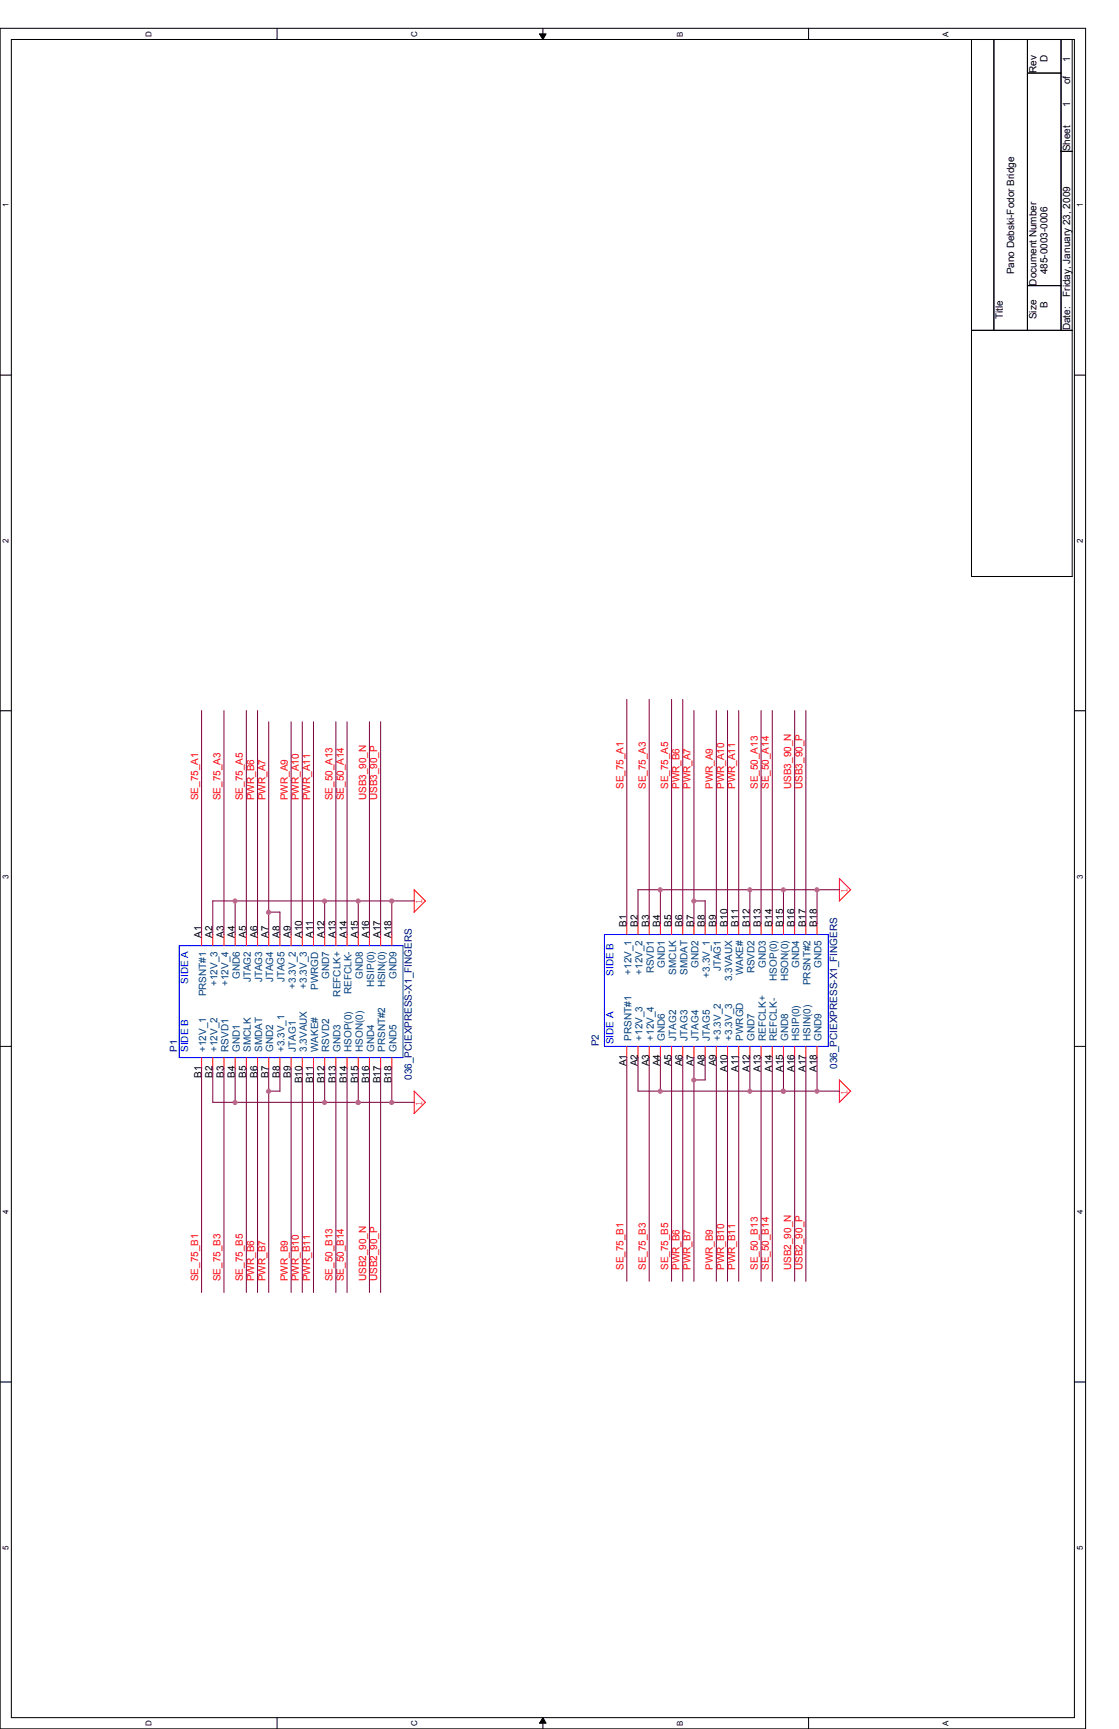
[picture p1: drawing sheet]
<svg xmlns="http://www.w3.org/2000/svg" width="279mm" height="432mm" viewBox="0 0 279 432" stroke-linecap="round" stroke-linejoin="round" font-family="sans-serif">
<path d="M0 7.1h271.1v424.7h-271.1zM2.8 9.9h265.5v419.1h-265.5z" fill="none" stroke="#000" stroke-width=".25"/>
<g fill="#fff">
<path d="M.3 386h2.3v1.1h-2.3z"/>
<path d="M268.6 386h2.2v1.1h-2.2z"/>
</g>
<path d="M0 345.1h2.8M268.3 345.1h2.8" fill="none" stroke="#000" stroke-width=".25"/>
<g fill="#fff">
<path d="M.3 302.1h2.3v1.1h-2.3z"/>
<path d="M268.6 302.1h2.2v1.1h-2.2z"/>
</g>
<path d="M0 261.3h2.8M268.3 261.3h2.8" fill="none" stroke="#000" stroke-width=".25"/>
<g fill="#fff">
<path d="M.3 218.3h2.3v1.1h-2.3z"/>
<path d="M268.6 218.3h2.2v1.1h-2.2z"/>
</g>
<path d="M0 177.5h2.8M268.3 177.5h2.8" fill="none" stroke="#000" stroke-width=".25"/>
<g fill="#fff">
<path d="M.3 134.5h2.3v1.1h-2.3z"/>
<path d="M268.6 134.5h2.2v1.1h-2.2z"/>
</g>
<path d="M0 93.7h2.8M268.3 93.7h2.8" fill="none" stroke="#000" stroke-width=".25"/>
<g fill="#fff">
<path d="M.3 50.7h2.3v1.1h-2.3z"/>
<path d="M268.6 50.7h2.2v1.1h-2.2z"/>
<path d="M36 429.6h2.2v1.4h-2.2z"/>
<path d="M36 7.7h2.2v1.4h-2.2z"/>
<path d="M102.3 429.6h2.3v1.4h-2.3z"/>
<path d="M102.3 7.7h2.3v1.4h-2.3z"/>
</g>
<path d="M69.2 7.1v2.8M69.2 429v2.8" fill="none" stroke="#000" stroke-width=".25"/>
<g fill="#fff">
<path d="M168.7 429.7h2.2v1.3h-2.2z"/>
<path d="M168.7 7.8h2.2v1.3h-2.2z"/>
</g>
<path d="M134.7 8.5h1.7l-.8 1.4zM135.6 7.1v2.8M135.6 429l.8 1.4h-1.7zM135.6 429v2.8" fill="none" stroke="#000" stroke-width=".25"/>
<path d="M134.7 8.5h1.7l-.8 1.4zM135.6 429l.8 1.4h-1.7z" fill="#000"/>
<g fill="#fff">
<path d="M235 429.7h2.3v1.3h-2.3z"/>
<path d="M235 7.8h2.3v1.3h-2.3z"/>
</g>
<path d="M201.9 7.1v2.8M242.6 9.9h25.1v134.1h-25.1zM248.2 9.9v72.6M256.5 9.9v72.6M256.5 18.2h8.4M264.9 9.9v72.6M264.9 37.8h2.8M256.5 71.3h8.4M242.6 82.5h25.1M201.9 429v2.8" fill="none" stroke="#000" stroke-width=".25"/>
<g fill="none" stroke="#f00" stroke-width=".25">
<path d="M209.6 219.4v5.6M209.6 219.4l2.8 2.9M50.3 233.4v2.8M53.1 233.4v2.8M55.9 233.4v2.8M58.7 233.4v2.8M61.5 233.4v2.8M64.3 233.4v2.8M67.1 233.4v2.8M69.9 233.4v2.8M72.7 233.4v2.8M75.5 233.4v2.8"/>
<path d="M78.3 233.4v2.8M81.1 233.4v2.8M83.9 233.4v2.8M86.7 233.4v2.8M89.5 233.4v2.8M92.2 233.4v2.8M95 233.4v2.8M97.8 233.4v2.8M103.4 222.2v5.6M103.4 222.2l2.9 2.8-2.9 2.8M156.5 230.6v2.8M159.3 230.6v2.8"/>
<path d="M162.1 230.6v2.8M164.9 230.6v2.8M167.7 230.6v2.8M170.5 230.6v2.8M173.3 230.6v2.8M176.1 230.6v2.8M178.9 230.6v2.8M181.7 230.6v2.8M184.4 230.6v2.8M187.2 230.6v2.8M190 230.6v2.8M192.8 230.6v2.8"/>
<path d="M195.6 230.6v2.8M198.4 230.6v2.8M201.2 230.6v2.8M204 230.6v2.8M212.4 222.2l-2.9 2.8M50.3 264.1v2.8M53.1 264.1v2.8M55.9 264.1v2.8M58.7 264.1v2.8M61.5 264.1v2.8M64.3 264.1v2.8M67.1 264.1v2.8"/>
<path d="M69.9 264.1v2.8M72.7 264.1v2.8M75.5 264.1v2.8M78.3 264.1v2.8M81.1 264.1v2.8M83.9 264.1v2.8M86.7 264.1v2.8M89.5 264.1v2.8M92.2 264.1v2.8M95 264.1v2.8M97.8 264.1v2.8M106.2 275.3l-2.8 2.8"/>
<path d="M106.3 275.3l-2.9-2.8v5.6M156.5 261.3v2.8M159.3 261.3v2.8M162.1 261.3v2.8M164.9 261.3v2.8M167.7 261.3v2.8M170.5 261.3v2.8M173.3 261.3v2.8M176.1 261.3v2.8M178.9 261.3v2.8M181.7 261.3v2.8M184.4 261.3v2.8"/>
<path d="M187.2 261.3v2.8M190 261.3v2.8M192.8 261.3v2.8M195.6 261.3v2.8M198.4 261.3v2.8M201.2 261.3v2.8M204 261.3v2.8M209.6 269.7v5.6M209.6 269.7l2.8 2.8M212.4 272.5l-2.9 2.8"/>
</g>
<path d="M44.7 236.2h55.9v27.9h-55.9zM150.9 233.4h55.9v27.9h-55.9z" fill="none" stroke="#00f" stroke-width=".25"/>
<g fill="none" stroke="#800040" stroke-width=".25">
<path d="M50.3 177.5v55.9M55.9 177.5v55.9M61.5 177.5v55.9M64.3 177.5v55.9M156.5 174.7v55.9M162.1 174.7v55.9M167.7 174.7v55.9M170.5 174.7v55.9M173.3 177.5v53.1M178.9 177.5v53.1M181.7 177.5v53.1M184.4 177.5v53.1"/>
<path d="M190 177.5v53.1M192.8 177.5v53.1M198.4 177.5v53.1M201.2 177.5v53.1M67.1 180.3v53.1M72.7 180.3v53.1M75.5 180.3v53.1M78.3 180.3v53.1M83.9 180.3v53.1M86.7 180.3v53.1M92.2 180.3v53.1M95 180.3v53.1"/>
<path d="M53.1 225v8.4M53.1 225h50.4M58.7 225v8.4M67.1 227.8h2.8v5.6M81.1 225v8.4M89.5 225v8.4M97.8 225v8.4M159.3 222.2v8.4M159.3 222.2h50.3M164.9 222.2v8.4M173.3 225h2.8M176.1 225v5.6"/>
<path d="M187.2 222.2v8.4M195.6 222.2v8.4M204 222.2v8.4M50.3 266.9v55.9M53.1 266.9v8.4h50.4M55.9 266.9v55.9M58.7 266.9v8.4M61.5 266.9v55.9M64.3 266.9v55.9M67.1 272.5h2.8M67.1 266.9v55.9M69.9 266.9v5.6"/>
<path d="M72.7 266.9v55.9M75.5 266.9v55.9M78.3 266.9v55.9M81.1 266.9v8.4M83.9 266.9v55.9M86.7 266.9v55.9M89.5 266.9v8.4M92.2 266.9v55.9M95 266.9v55.9M97.8 266.9v8.4M156.5 264.1v55.9M159.3 264.1v8.4h50.3"/>
<path d="M162.1 264.1v55.9M164.9 264.1v8.4M167.7 264.1v55.9M170.5 264.1v55.9M173.3 264.1v55.9M176.1 264.1v5.6h-2.8M178.9 264.1v55.9M181.7 264.1v55.9M184.4 264.1v55.9M187.2 264.1v8.4M190 264.1v55.9M192.8 264.1v55.9"/>
<path d="M195.6 264.1v8.4M198.4 264.1v55.9M201.2 264.1v55.9M204 264.1v8.4"/>
</g>
<circle cx="89.4" cy="225" r=".54" fill="#f0f"/>
<circle cx="89.4" cy="225" r=".54" fill="none" stroke="#f0f" stroke-width=".25"/>
<circle cx="58.7" cy="225" r=".54" fill="#f0f"/>
<circle cx="58.7" cy="225" r=".54" fill="none" stroke="#f0f" stroke-width=".25"/>
<circle cx="81" cy="225" r=".54" fill="#f0f"/>
<circle cx="81" cy="225" r=".54" fill="none" stroke="#f0f" stroke-width=".25"/>
<circle cx="97.8" cy="225" r=".54" fill="#f0f"/>
<circle cx="97.8" cy="225" r=".54" fill="none" stroke="#f0f" stroke-width=".25"/>
<circle cx="89.4" cy="275.3" r=".54" fill="#f0f"/>
<circle cx="89.4" cy="275.3" r=".54" fill="none" stroke="#f0f" stroke-width=".25"/>
<circle cx="97.8" cy="275.3" r=".54" fill="#f0f"/>
<circle cx="97.8" cy="275.3" r=".54" fill="none" stroke="#f0f" stroke-width=".25"/>
<circle cx="89.4" cy="275.3" r=".54" fill="#f0f"/>
<circle cx="89.4" cy="275.3" r=".54" fill="none" stroke="#f0f" stroke-width=".25"/>
<circle cx="81" cy="275.3" r=".54" fill="#f0f"/>
<circle cx="81" cy="275.3" r=".54" fill="none" stroke="#f0f" stroke-width=".25"/>
<circle cx="58.7" cy="275.3" r=".54" fill="#f0f"/>
<circle cx="58.7" cy="275.3" r=".54" fill="none" stroke="#f0f" stroke-width=".25"/>
<circle cx="67.1" cy="272.5" r=".54" fill="#f0f"/>
<circle cx="67.1" cy="272.5" r=".54" fill="none" stroke="#f0f" stroke-width=".25"/>
<circle cx="67.1" cy="227.8" r=".54" fill="#f0f"/>
<circle cx="67.1" cy="227.8" r=".54" fill="none" stroke="#f0f" stroke-width=".25"/>
<circle cx="164.9" cy="272.5" r=".54" fill="#f0f"/>
<circle cx="164.9" cy="272.5" r=".54" fill="none" stroke="#f0f" stroke-width=".25"/>
<circle cx="195.6" cy="272.5" r=".54" fill="#f0f"/>
<circle cx="195.6" cy="272.5" r=".54" fill="none" stroke="#f0f" stroke-width=".25"/>
<circle cx="187.2" cy="272.5" r=".54" fill="#f0f"/>
<circle cx="187.2" cy="272.5" r=".54" fill="none" stroke="#f0f" stroke-width=".25"/>
<circle cx="173.2" cy="269.7" r=".54" fill="#f0f"/>
<circle cx="173.2" cy="269.7" r=".54" fill="none" stroke="#f0f" stroke-width=".25"/>
<circle cx="195.6" cy="222.2" r=".54" fill="#f0f"/>
<circle cx="195.6" cy="222.2" r=".54" fill="none" stroke="#f0f" stroke-width=".25"/>
<circle cx="173.2" cy="225" r=".54" fill="#f0f"/>
<circle cx="173.2" cy="225" r=".54" fill="none" stroke="#f0f" stroke-width=".25"/>
<circle cx="187.2" cy="222.2" r=".54" fill="#f0f"/>
<circle cx="187.2" cy="222.2" r=".54" fill="none" stroke="#f0f" stroke-width=".25"/>
<circle cx="164.9" cy="222.2" r=".54" fill="#f0f"/>
<circle cx="164.9" cy="222.2" r=".54" fill="none" stroke="#f0f" stroke-width=".25"/>
<circle cx="195.6" cy="272.5" r=".54" fill="#f0f"/>
<circle cx="195.6" cy="272.5" r=".54" fill="none" stroke="#f0f" stroke-width=".25"/>
<circle cx="204" cy="272.5" r=".54" fill="#f0f"/>
<circle cx="204" cy="272.5" r=".54" fill="none" stroke="#f0f" stroke-width=".25"/>
<circle cx="204" cy="222.2" r=".54" fill="#f0f"/>
<circle cx="204" cy="222.2" r=".54" fill="none" stroke="#f0f" stroke-width=".25"/>
<g font-size="2.5">
<text x="261.6" y="15.5" transform="rotate(-90 261.6 15.5)">D</text>
<text x="267.2" y="15.5" transform="rotate(-90 267.2 15.5)">1</text>
<text x="258.8" y="18.2" transform="rotate(-90 258.8 18.2)">Rev</text>
<text x="267.2" y="21" transform="rotate(-90 267.2 21)">of</text>
<text x="267.2" y="26.6" transform="rotate(-90 267.2 26.6)">1</text>
<text x="267.2" y="37.8" transform="rotate(-90 267.2 37.8)">Sheet</text>
<text x="253.2" y="68.5" transform="rotate(-90 253.2 68.5)">Pano Debski-Fodor Bridge</text>
<text x="258.8" y="71.3" transform="rotate(-90 258.8 71.3)">Document Number</text>
<text x="261.6" y="68.5" transform="rotate(-90 261.6 68.5)">485-0003-0006</text>
<text x="261.6" y="76.9" transform="rotate(-90 261.6 76.9)">B</text>
<text x="267.2" y="74.1" transform="rotate(-90 267.2 74.1)">Friday, January 23, 2009</text>
<text x="250.4" y="79.7" transform="rotate(-90 250.4 79.7)">Title</text>
<text x="258.8" y="79.7" transform="rotate(-90 258.8 79.7)">Size</text>
<text x="267.2" y="82.5" transform="rotate(-90 267.2 82.5)">Date:</text>
<text x="156.5" y="231.4" transform="rotate(-90 156.5 231.4)">B1</text>
<text x="159.3" y="231.4" transform="rotate(-90 159.3 231.4)">B2</text>
<text x="162.1" y="231.4" transform="rotate(-90 162.1 231.4)">B3</text>
<text x="164.8" y="231.4" transform="rotate(-90 164.8 231.4)">B4</text>
<text x="167.6" y="231.4" transform="rotate(-90 167.6 231.4)">B5</text>
<text x="170.4" y="231.4" transform="rotate(-90 170.4 231.4)">B6</text>
<text x="173.2" y="231.4" transform="rotate(-90 173.2 231.4)">B7</text>
<text x="176" y="231.4" transform="rotate(-90 176 231.4)">B8</text>
<text x="178.8" y="231.4" transform="rotate(-90 178.8 231.4)">B9</text>
<text x="181.6" y="231.4" transform="rotate(-90 181.6 231.4)">B10</text>
<text x="184.4" y="231.4" transform="rotate(-90 184.4 231.4)">B11</text>
<text x="187.2" y="231.4" transform="rotate(-90 187.2 231.4)">B12</text>
<text x="190" y="231.4" transform="rotate(-90 190 231.4)">B13</text>
<text x="192.8" y="231.4" transform="rotate(-90 192.8 231.4)">B14</text>
<text x="195.6" y="231.4" transform="rotate(-90 195.6 231.4)">B15</text>
<text x="198.4" y="231.4" transform="rotate(-90 198.4 231.4)">B16</text>
<text x="201.2" y="231.4" transform="rotate(-90 201.2 231.4)">B17</text>
<text x="204" y="231.4" transform="rotate(-90 204 231.4)">B18</text>
<text x="50.3" y="234.2" transform="rotate(-90 50.3 234.2)">A1</text>
<text x="53.1" y="234.2" transform="rotate(-90 53.1 234.2)">A2</text>
<text x="55.9" y="234.2" transform="rotate(-90 55.9 234.2)">A3</text>
<text x="58.7" y="234.2" transform="rotate(-90 58.7 234.2)">A4</text>
<text x="61.5" y="234.2" transform="rotate(-90 61.5 234.2)">A5</text>
<text x="64.3" y="234.2" transform="rotate(-90 64.3 234.2)">A6</text>
<text x="67.1" y="234.2" transform="rotate(-90 67.1 234.2)">A7</text>
<text x="69.8" y="234.2" transform="rotate(-90 69.8 234.2)">A8</text>
<text x="72.6" y="234.2" transform="rotate(-90 72.6 234.2)">A9</text>
<text x="75.4" y="234.2" transform="rotate(-90 75.4 234.2)">A10</text>
<text x="78.2" y="234.2" transform="rotate(-90 78.2 234.2)">A11</text>
<text x="81" y="234.2" transform="rotate(-90 81 234.2)">A12</text>
<text x="83.8" y="234.2" transform="rotate(-90 83.8 234.2)">A13</text>
<text x="86.6" y="234.2" transform="rotate(-90 86.6 234.2)">A14</text>
<text x="89.4" y="234.2" transform="rotate(-90 89.4 234.2)">A15</text>
<text x="92.2" y="234.2" transform="rotate(-90 92.2 234.2)">A16</text>
<text x="95" y="234.2" transform="rotate(-90 95 234.2)">A17</text>
<text x="97.8" y="234.2" transform="rotate(-90 97.8 234.2)">A18</text>
<text x="50.3" y="269.1" transform="rotate(-90 50.3 269.1)">B1</text>
<text x="53.1" y="269.1" transform="rotate(-90 53.1 269.1)">B2</text>
<text x="55.9" y="269.1" transform="rotate(-90 55.9 269.1)">B3</text>
<text x="58.7" y="269.1" transform="rotate(-90 58.7 269.1)">B4</text>
<text x="61.5" y="269.1" transform="rotate(-90 61.5 269.1)">B5</text>
<text x="64.3" y="269.1" transform="rotate(-90 64.3 269.1)">B6</text>
<text x="67.1" y="269.1" transform="rotate(-90 67.1 269.1)">B7</text>
<text x="69.8" y="269.1" transform="rotate(-90 69.8 269.1)">B8</text>
<text x="72.6" y="269.1" transform="rotate(-90 72.6 269.1)">B9</text>
<text x="156.5" y="266.3" transform="rotate(-90 156.5 266.3)">A1</text>
<text x="159.3" y="266.3" transform="rotate(-90 159.3 266.3)">A2</text>
<text x="162.1" y="266.3" transform="rotate(-90 162.1 266.3)">A3</text>
<text x="164.8" y="266.3" transform="rotate(-90 164.8 266.3)">A4</text>
<text x="167.6" y="266.3" transform="rotate(-90 167.6 266.3)">A5</text>
<text x="170.4" y="266.3" transform="rotate(-90 170.4 266.3)">A6</text>
<text x="173.2" y="266.3" transform="rotate(-90 173.2 266.3)">A7</text>
<text x="176" y="266.3" transform="rotate(-90 176 266.3)">A8</text>
<text x="178.8" y="266.3" transform="rotate(-90 178.8 266.3)">A9</text>
<text x="181.6" y="267.7" transform="rotate(-90 181.6 267.7)">A10</text>
<text x="184.4" y="267.7" transform="rotate(-90 184.4 267.7)">A11</text>
<text x="187.2" y="267.7" transform="rotate(-90 187.2 267.7)">A12</text>
<text x="190" y="267.7" transform="rotate(-90 190 267.7)">A13</text>
<text x="192.8" y="267.7" transform="rotate(-90 192.8 267.7)">A14</text>
<text x="195.6" y="267.7" transform="rotate(-90 195.6 267.7)">A15</text>
<text x="198.4" y="267.7" transform="rotate(-90 198.4 267.7)">A16</text>
<text x="201.2" y="267.7" transform="rotate(-90 201.2 267.7)">A17</text>
<text x="204" y="267.7" transform="rotate(-90 204 267.7)">A18</text>
<text x="75.4" y="270.5" transform="rotate(-90 75.4 270.5)">B10</text>
<text x="78.2" y="270.5" transform="rotate(-90 78.2 270.5)">B11</text>
<text x="81" y="270.5" transform="rotate(-90 81 270.5)">B12</text>
<text x="83.8" y="270.5" transform="rotate(-90 83.8 270.5)">B13</text>
<text x="86.6" y="270.5" transform="rotate(-90 86.6 270.5)">B14</text>
<text x="89.4" y="270.5" transform="rotate(-90 89.4 270.5)">B15</text>
<text x="92.2" y="270.5" transform="rotate(-90 92.2 270.5)">B16</text>
<text x="95" y="270.5" transform="rotate(-90 95 270.5)">B17</text>
<text x="97.8" y="270.5" transform="rotate(-90 97.8 270.5)">B18</text>
</g>
<g font-size="2.5" fill="#f00">
<text x="155.7" y="197.1" transform="rotate(-90 155.7 197.1)">SE_75_A1</text>
<text x="161.2" y="197.1" transform="rotate(-90 161.2 197.1)">SE_75_A3</text>
<text x="166.8" y="197.1" transform="rotate(-90 166.8 197.1)">SE_75_A5</text>
<text x="169.6" y="197.1" transform="rotate(-90 169.6 197.1)">PWR_B6</text>
<text x="172.4" y="197.1" transform="rotate(-90 172.4 197.1)">PWR_A7</text>
<text x="178" y="197.1" transform="rotate(-90 178 197.1)">PWR_A9</text>
<text x="180.8" y="197.1" transform="rotate(-90 180.8 197.1)">PWR_A10</text>
<text x="183.6" y="197.1" transform="rotate(-90 183.6 197.1)">PWR_A11</text>
<text x="189.2" y="197.1" transform="rotate(-90 189.2 197.1)">SE_50_A13</text>
<text x="192" y="197.1" transform="rotate(-90 192 197.1)">SE_50_A14</text>
<text x="197.6" y="197.1" transform="rotate(-90 197.6 197.1)">USB3_90_N</text>
<text x="200.4" y="197.1" transform="rotate(-90 200.4 197.1)">USB3_90_P</text>
<text x="49.5" y="199.9" transform="rotate(-90 49.5 199.9)">SE_75_A1</text>
<text x="55.1" y="199.9" transform="rotate(-90 55.1 199.9)">SE_75_A3</text>
<text x="60.7" y="199.9" transform="rotate(-90 60.7 199.9)">SE_75_A5</text>
<text x="63.5" y="199.9" transform="rotate(-90 63.5 199.9)">PWR_B6</text>
<text x="66.3" y="199.9" transform="rotate(-90 66.3 199.9)">PWR_A7</text>
<text x="71.8" y="199.9" transform="rotate(-90 71.8 199.9)">PWR_A9</text>
<text x="74.6" y="199.9" transform="rotate(-90 74.6 199.9)">PWR_A10</text>
<text x="77.4" y="199.9" transform="rotate(-90 77.4 199.9)">PWR_A11</text>
<text x="83" y="199.9" transform="rotate(-90 83 199.9)">SE_50_A13</text>
<text x="85.8" y="199.9" transform="rotate(-90 85.8 199.9)">SE_50_A14</text>
<text x="91.4" y="199.9" transform="rotate(-90 91.4 199.9)">USB3_90_N</text>
<text x="94.2" y="199.9" transform="rotate(-90 94.2 199.9)">USB3_90_P</text>
<text x="105.4" y="225.8" transform="rotate(-90 105.4 225.8)">1</text>
<text x="211.6" y="223.1" transform="rotate(-90 211.6 223.1)">1</text>
<text x="211.6" y="273.3" transform="rotate(-90 211.6 273.3)">1</text>
<text x="105.4" y="276.1" transform="rotate(-90 105.4 276.1)">1</text>
<text x="155.7" y="317.2" transform="rotate(-90 155.7 317.2)">SE_75_B1</text>
<text x="161.2" y="317.2" transform="rotate(-90 161.2 317.2)">SE_75_B3</text>
<text x="166.8" y="317.2" transform="rotate(-90 166.8 317.2)">SE_75_B5</text>
<text x="169.6" y="317.2" transform="rotate(-90 169.6 317.2)">PWR_B6</text>
<text x="172.4" y="317.2" transform="rotate(-90 172.4 317.2)">PWR_B7</text>
<text x="178" y="317.2" transform="rotate(-90 178 317.2)">PWR_B9</text>
<text x="180.8" y="317.2" transform="rotate(-90 180.8 317.2)">PWR_B10</text>
<text x="183.6" y="317.2" transform="rotate(-90 183.6 317.2)">PWR_B11</text>
<text x="189.2" y="317.2" transform="rotate(-90 189.2 317.2)">SE_50_B13</text>
<text x="192" y="317.2" transform="rotate(-90 192 317.2)">SE_50_B14</text>
<text x="197.6" y="317.2" transform="rotate(-90 197.6 317.2)">USB2_90_N</text>
<text x="200.4" y="317.2" transform="rotate(-90 200.4 317.2)">USB2_90_P</text>
<text x="49.5" y="320" transform="rotate(-90 49.5 320)">SE_75_B1</text>
<text x="55.1" y="320" transform="rotate(-90 55.1 320)">SE_75_B3</text>
<text x="60.7" y="320" transform="rotate(-90 60.7 320)">SE_75_B5</text>
<text x="63.5" y="320" transform="rotate(-90 63.5 320)">PWR_B6</text>
<text x="66.3" y="320" transform="rotate(-90 66.3 320)">PWR_B7</text>
<text x="71.8" y="320" transform="rotate(-90 71.8 320)">PWR_B9</text>
<text x="74.6" y="320" transform="rotate(-90 74.6 320)">PWR_B10</text>
<text x="77.4" y="320" transform="rotate(-90 77.4 320)">PWR_B11</text>
<text x="83" y="320" transform="rotate(-90 83 320)">SE_50_B13</text>
<text x="85.8" y="320" transform="rotate(-90 85.8 320)">SE_50_B14</text>
<text x="91.4" y="320" transform="rotate(-90 91.4 320)">USB2_90_N</text>
<text x="94.2" y="320" transform="rotate(-90 94.2 320)">USB2_90_P</text>
</g>
<g font-size="2.5" fill="#00f">
<text x="47" y="245.7" transform="rotate(-90 47 245.7)">SIDE A</text>
<text x="153.2" y="243.7" transform="rotate(-90 153.2 243.7)">SIDE B</text>
<text x="47" y="262.7" transform="rotate(-90 47 262.7)">SIDE B</text>
<text x="153.2" y="260.8" transform="rotate(-90 153.2 260.8)">SIDE A</text>
</g>
<g font-size="2.5" fill="#004080">
<text x="59.9" y="244.6" transform="rotate(-90 59.9 244.6)">GND6</text>
<text x="62.7" y="245.4" transform="rotate(-90 62.7 245.4)">JTAG2</text>
<text x="65.4" y="245.4" transform="rotate(-90 65.4 245.4)">JTAG3</text>
<text x="68.2" y="245.4" transform="rotate(-90 68.2 245.4)">JTAG4</text>
<text x="71" y="245.4" transform="rotate(-90 71 245.4)">JTAG5</text>
<text x="82.2" y="244.6" transform="rotate(-90 82.2 244.6)">GND7</text>
<text x="90.6" y="244.6" transform="rotate(-90 90.6 244.6)">GND8</text>
<text x="99" y="244.6" transform="rotate(-90 99 244.6)">GND9</text>
<text x="157.6" y="243.5" transform="rotate(-90 157.6 243.5)">+12V_1</text>
<text x="160.4" y="243.5" transform="rotate(-90 160.4 243.5)">+12V_2</text>
<text x="163.2" y="243.1" transform="rotate(-90 163.2 243.1)">RSVD1</text>
<text x="166" y="241.8" transform="rotate(-90 166 241.8)">GND1</text>
<text x="168.8" y="243.4" transform="rotate(-90 168.8 243.4)">SMCLK</text>
<text x="171.6" y="243.5" transform="rotate(-90 171.6 243.5)">SMDAT</text>
<text x="174.4" y="241.8" transform="rotate(-90 174.4 241.8)">GND2</text>
<text x="177.2" y="244.1" transform="rotate(-90 177.2 244.1)">+3.3V_1</text>
<text x="180" y="242.6" transform="rotate(-90 180 242.6)">JTAG1</text>
<text x="182.8" y="245" transform="rotate(-90 182.8 245)">3.3VAUX</text>
<text x="185.6" y="243.6" transform="rotate(-90 185.6 243.6)">WAKE#</text>
<text x="188.4" y="243.1" transform="rotate(-90 188.4 243.1)">RSVD2</text>
<text x="191.2" y="241.8" transform="rotate(-90 191.2 241.8)">GND3</text>
<text x="194" y="244.9" transform="rotate(-90 194 244.9)">HSOP(0)</text>
<text x="196.8" y="245.1" transform="rotate(-90 196.8 245.1)">HSON(0)</text>
<text x="199.6" y="241.8" transform="rotate(-90 199.6 241.8)">GND4</text>
<text x="205.1" y="241.8" transform="rotate(-90 205.1 241.8)">GND5</text>
<text x="51.5" y="248.8" transform="rotate(-90 51.5 248.8)">PRSNT#1</text>
<text x="54.3" y="246.3" transform="rotate(-90 54.3 246.3)">+12V_3</text>
<text x="57.1" y="246.3" transform="rotate(-90 57.1 246.3)">+12V_4</text>
<text x="73.8" y="246.9" transform="rotate(-90 73.8 246.9)">+3.3V_2</text>
<text x="76.6" y="246.9" transform="rotate(-90 76.6 246.9)">+3.3V_3</text>
<text x="79.4" y="247.3" transform="rotate(-90 79.4 247.3)">PWRGD</text>
<text x="85" y="248.9" transform="rotate(-90 85 248.9)">REFCLK+</text>
<text x="87.8" y="248.3" transform="rotate(-90 87.8 248.3)">REFCLK-</text>
<text x="93.4" y="246.4" transform="rotate(-90 93.4 246.4)">HSIP(0)</text>
<text x="96.2" y="246.6" transform="rotate(-90 96.2 246.6)">HSIN(0)</text>
<text x="202.4" y="246" transform="rotate(-90 202.4 246)">PRSNT#2</text>
<text x="51.5" y="262.7" transform="rotate(-90 51.5 262.7)">+12V_1</text>
<text x="54.3" y="262.7" transform="rotate(-90 54.3 262.7)">+12V_2</text>
<text x="57.1" y="262.7" transform="rotate(-90 57.1 262.7)">RSVD1</text>
<text x="59.9" y="262.7" transform="rotate(-90 59.9 262.7)">GND1</text>
<text x="62.7" y="262.7" transform="rotate(-90 62.7 262.7)">SMCLK</text>
<text x="65.4" y="262.7" transform="rotate(-90 65.4 262.7)">SMDAT</text>
<text x="68.2" y="262.7" transform="rotate(-90 68.2 262.7)">GND2</text>
<text x="71" y="262.7" transform="rotate(-90 71 262.7)">+3.3V_1</text>
<text x="73.8" y="262.7" transform="rotate(-90 73.8 262.7)">JTAG1</text>
<text x="76.6" y="262.7" transform="rotate(-90 76.6 262.7)">3.3VAUX</text>
<text x="79.4" y="262.7" transform="rotate(-90 79.4 262.7)">WAKE#</text>
<text x="82.2" y="262.7" transform="rotate(-90 82.2 262.7)">RSVD2</text>
<text x="85" y="262.7" transform="rotate(-90 85 262.7)">GND3</text>
<text x="87.8" y="262.7" transform="rotate(-90 87.8 262.7)">HSOP(0)</text>
<text x="90.6" y="262.7" transform="rotate(-90 90.6 262.7)">HSON(0)</text>
<text x="93.4" y="262.7" transform="rotate(-90 93.4 262.7)">GND4</text>
<text x="96.2" y="262.7" transform="rotate(-90 96.2 262.7)">PRSNT#2</text>
<text x="99" y="262.7" transform="rotate(-90 99 262.7)">GND5</text>
<text x="157.6" y="259.9" transform="rotate(-90 157.6 259.9)">PRSNT#1</text>
<text x="160.4" y="259.9" transform="rotate(-90 160.4 259.9)">+12V_3</text>
<text x="163.2" y="259.9" transform="rotate(-90 163.2 259.9)">+12V_4</text>
<text x="166" y="259.9" transform="rotate(-90 166 259.9)">GND6</text>
<text x="168.8" y="259.9" transform="rotate(-90 168.8 259.9)">JTAG2</text>
<text x="171.6" y="259.9" transform="rotate(-90 171.6 259.9)">JTAG3</text>
<text x="174.4" y="259.9" transform="rotate(-90 174.4 259.9)">JTAG4</text>
<text x="177.2" y="259.9" transform="rotate(-90 177.2 259.9)">JTAG5</text>
<text x="180" y="259.9" transform="rotate(-90 180 259.9)">+3.3V_2</text>
<text x="182.8" y="259.9" transform="rotate(-90 182.8 259.9)">+3.3V_3</text>
<text x="185.6" y="259.9" transform="rotate(-90 185.6 259.9)">PWRGD</text>
<text x="188.4" y="259.9" transform="rotate(-90 188.4 259.9)">GND7</text>
<text x="191.2" y="259.9" transform="rotate(-90 191.2 259.9)">REFCLK+</text>
<text x="194" y="259.9" transform="rotate(-90 194 259.9)">REFCLK-</text>
<text x="196.8" y="259.9" transform="rotate(-90 196.8 259.9)">GND8</text>
<text x="199.6" y="259.9" transform="rotate(-90 199.6 259.9)">HSIP(0)</text>
<text x="202.4" y="259.9" transform="rotate(-90 202.4 259.9)">HSIN(0)</text>
<text x="205.1" y="259.9" transform="rotate(-90 205.1 259.9)">GND9</text>
</g>
<g font-size="2.5" fill="#000080">
<text x="44.2" y="262.7" transform="rotate(-90 44.2 262.7)">P1</text>
<text x="149.5" y="261.3" transform="rotate(-90 149.5 261.3)">P2</text>
<text x="102.9" y="269.7" transform="rotate(-90 102.9 269.7)">036_PCIEXPRESS-X1_FINGERS</text>
<text x="209" y="266.9" transform="rotate(-90 209 266.9)">036_PCIEXPRESS-X1_FINGERS</text>
</g>
<g font-size="2">
<text x="37.8" y="9.1" transform="rotate(-90 37.8 9.1)">D</text>
<text x="104.1" y="9.1" transform="rotate(-90 104.1 9.1)">C</text>
<text x="170.5" y="9.1" transform="rotate(-90 170.5 9.1)">B</text>
<text x="236.9" y="9.1" transform="rotate(-90 236.9 9.1)">A</text>
<text x="2.2" y="51.8" transform="rotate(-90 2.2 51.8)">1</text>
<text x="270.4" y="51.8" transform="rotate(-90 270.4 51.8)">1</text>
<text x="2.2" y="135.6" transform="rotate(-90 2.2 135.6)">2</text>
<text x="270.4" y="135.6" transform="rotate(-90 270.4 135.6)">2</text>
<text x="2.2" y="219.4" transform="rotate(-90 2.2 219.4)">3</text>
<text x="270.4" y="219.4" transform="rotate(-90 270.4 219.4)">3</text>
<text x="2.2" y="303.2" transform="rotate(-90 2.2 303.2)">4</text>
<text x="270.4" y="303.2" transform="rotate(-90 270.4 303.2)">4</text>
<text x="2.2" y="387.1" transform="rotate(-90 2.2 387.1)">5</text>
<text x="270.4" y="387.1" transform="rotate(-90 270.4 387.1)">5</text>
<text x="37.8" y="431" transform="rotate(-90 37.8 431)">D</text>
<text x="104.1" y="431" transform="rotate(-90 104.1 431)">C</text>
<text x="170.5" y="431" transform="rotate(-90 170.5 431)">B</text>
<text x="236.9" y="431" transform="rotate(-90 236.9 431)">A</text>
</g>
</svg>
